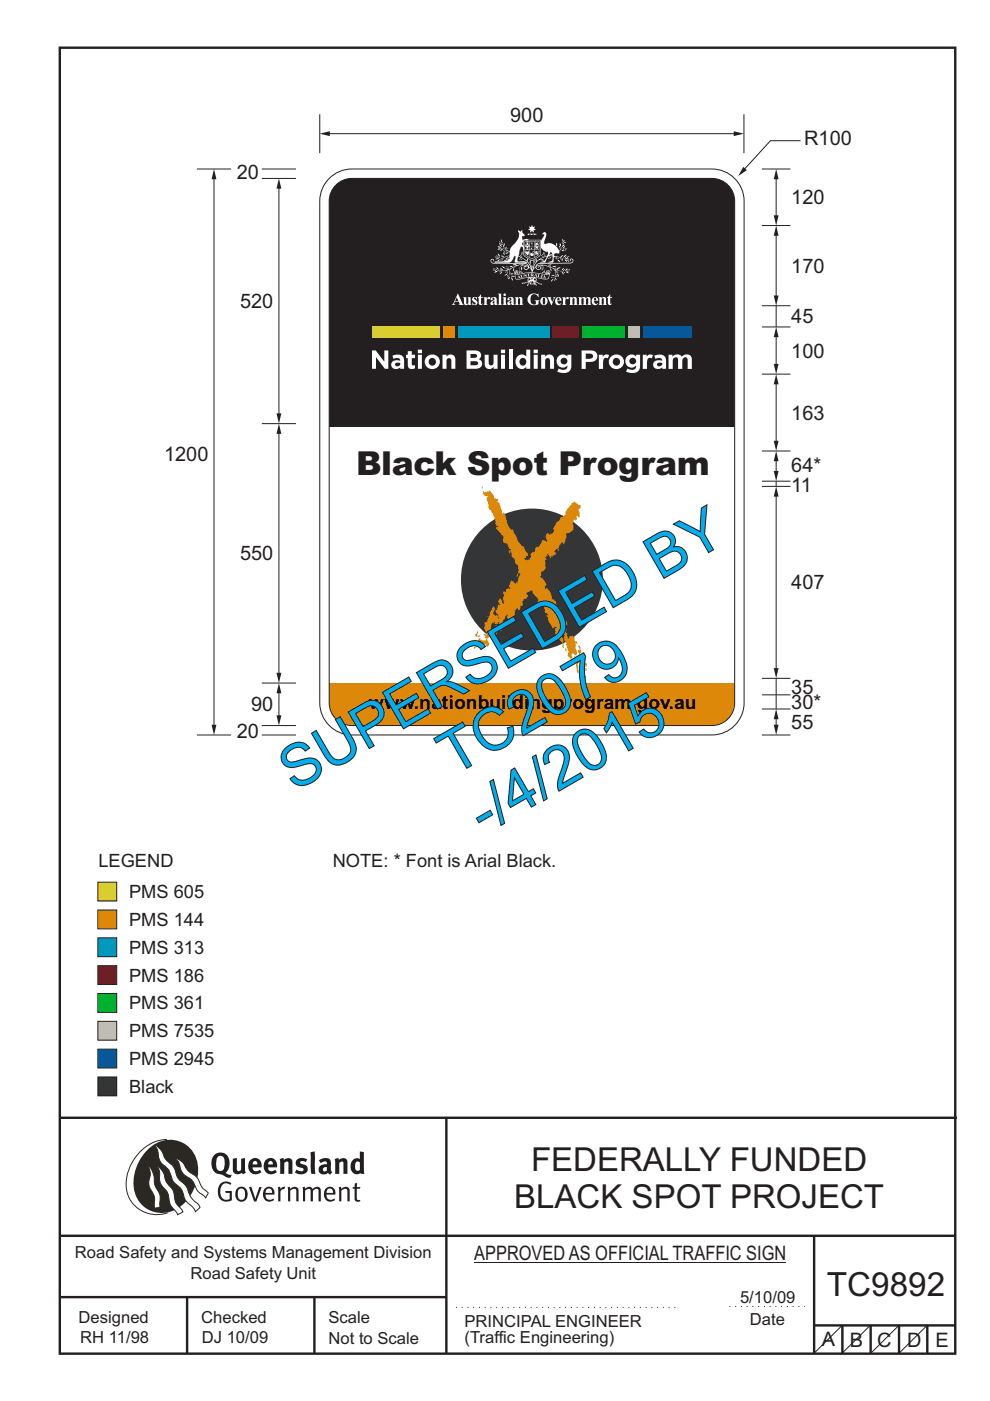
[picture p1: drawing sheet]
<svg xmlns="http://www.w3.org/2000/svg" width="210mm" height="297mm" viewBox="0 0 210 297" stroke-linecap="round" stroke-linejoin="round" font-family="sans-serif">
<g fill="none" stroke="#231f20" stroke-width=".51">
<path d="M12.7 10.1h189.9v276.9h-189.9zM12.7 237h190.3M94.7 236.9v50.1M12.7 262h190M12.7 275h82M39.7 275v12M66.7 275v12M172.7 262v25M172.7 281h30M178.7 281v6M184.7 281v6M190.7 281v6"/>
<path d="M196.7 281v6"/>
</g>
<path d="M96.7 277.2h47.3M154.7 277h16" fill="none" stroke="#231f20" stroke-width=".21" stroke-dasharray=".2 1" stroke-linecap="butt"/>
<path d="M178.7 281l-6 5.9M184.6 281l-6 5.9M190.7 281l-6 5.9" fill="none" stroke="#231f20" stroke-width=".21"/>
<path d="M20.8 187h4v4h-4z" fill-rule="evenodd" fill="#dbcd19" stroke="#231f20" stroke-width=".21"/>
<path d="M20.8 192.9h4v4h-4z" fill-rule="evenodd" fill="#dd8808" stroke="#231f20" stroke-width=".21"/>
<path d="M20.8 198.8h4v4h-4z" fill-rule="evenodd" fill="#09b" stroke="#231f20" stroke-width=".21"/>
<path d="M20.8 204.7h4v4h-4z" fill-rule="evenodd" fill="#cc192d" stroke="#231f20" stroke-width=".21"/>
<path d="M20.8 210.6h4v4h-4z" fill-rule="evenodd" fill="#00b02f" stroke="#231f20" stroke-width=".21"/>
<path d="M20.8 216.5h4v4h-4z" fill-rule="evenodd" fill="#c0bda5" stroke="#231f20" stroke-width=".21"/>
<path d="M20.8 222.4h4v4h-4z" fill-rule="evenodd" fill="#0057a6" stroke="#231f20" stroke-width=".21"/>
<path d="M20.8 228.3h4v4h-4z" fill="#343536"/>
<path d="M20.8 228.3h4v4h-4zM196.7 281l-6 5.9" fill="none" stroke="#231f20" stroke-width=".21"/>
<path d="M35.4 241.6a9.3 9.3 0 0 0-8.6 8.6 6.5 6.5 0 0 0 8.8 6.9" fill="none" stroke="#2b2824" stroke-width=".21"/>
<path d="M31.4 243.7a6.1 6.1 0 0 1 6.8-1.7 6.1 6.1 0 0 1 3.8 5.8 9.5 9.5 0 0 1-5.9 9.1 6 6 0 0 1-7.8-6.2 10.3 10.3 0 0 1 3.1-7z" fill-rule="evenodd" fill="#2b2824"/>
<g fill="#fff" stroke="#2b2824" stroke-width=".21">
<path d="M31.6 247.2a1.47 1.47 0 0 1 .7 1.2l.4 1.5a4.1 4.1 0 0 0 1.1 3l.2 1v2.1l-1.2 .2-.1-1a3.9 3.9 0 0 0-.9-3.3 5 5 0 0 1 .1-2.9z" fill-rule="evenodd"/>
<path d="M37.2 245.5l.6 .3a4.2 4.2 0 0 1 1.9 2.2l1.1 .9a3.2 3.2 0 0 1 1.7 2.2l.6 .9 1.1 1-.6 1-.4-.5a3.8 3.8 0 0 1-2-2.6 4.6 4.6 0 0 0-2-1.7 5.1 5.1 0 0 1-1.3-2.8z" fill-rule="evenodd"/>
<path d="M32.8 242.8a3.4 3.4 0 0 1 2 2.5l.8 1a3.3 3.3 0 0 1 1.7 2.5 5.2 5.2 0 0 0 2.1 2.6l.4 .7a5.2 5.2 0 0 0 2.3 3.2l.3 .7-1 .9a3.2 3.2 0 0 0-1.5-1.8l-.7-.9a4.6 4.6 0 0 0-2.2-3.4 4 4 0 0 1-1-2.3 4 4 0 0 0-1.6-1.7 3.6 3.6 0 0 1-.9-2.7z" fill-rule="evenodd"/>
<path d="M33.4 247.3l.8 .7 .6 1a4.4 4.4 0 0 0 1.7 3.1l.4 .9a3.9 3.9 0 0 0 1.6 3.4l.3 .5-1.1 .6a3.5 3.5 0 0 0-1.4-1.7l-.2-.5a5.9 5.9 0 0 0-1-3.1 3.6 3.6 0 0 1-1.2-3.6z" fill-rule="evenodd"/>
</g>
<g fill="#231f20">
<path d="M46.8 251a1.74 1.74 0 0 1 2.3-.1l-.2 .3a1.25 1.25 0 0 0-1.5-.2 1.25 1.25 0 0 0-.7 1.2 1.74 1.74 0 0 0 1.3 2.2l.7-.2v-1.3h-.8l-.1-.4h1.4v2a1.92 1.92 0 0 1-2.2 0 1.92 1.92 0 0 1-.8-2.1l.3-1z" fill-rule="evenodd"/>
<path d="M50.6 252.3a.84 .84 0 0 1 1-.1 .84 .84 0 0 1 .4 1 .84 .84 0 0 1-.3 1 .84 .84 0 0 1-1 0 2.32 2.32 0 0 1-.1-1.9zM50.3 252a1.93 1.93 0 0 0 .4 2.7 1.47 1.47 0 0 0 1.5-.4 1.47 1.47 0 0 0 .3-1.6 1.27 1.27 0 0 0-.9-1.1 1.27 1.27 0 0 0-1.3 .4z" fill-rule="evenodd"/>
<path d="M52.8 251.7l.5-.1 .9 2.6 .8-2.5h.5l-1.1 3h-.5z" fill-rule="evenodd"/>
<path d="M56.7 252.1a.72 .72 0 0 1 .8 0 .72 .72 0 0 1 .2 .8h-1.4zM56.4 251.8a1.74 1.74 0 0 0 .5 3l1.1-.3 .1-.1-.1-.3a.96 .96 0 0 1-1.2 .2 .96 .96 0 0 1-.5-1h1.9a1.25 1.25 0 0 0-.4-1.4 1.25 1.25 0 0 0-1.4-.1z" fill-rule="evenodd"/>
<path d="M58.9 251.7l.5-.1 .1 .5 .4-.4 .6-.1-.2 .5a.67 .67 0 0 0-.8 .7v1.9h-.5z" fill-rule="evenodd"/>
<path d="M61 251.7l.4-.1 .2 .4a.93 .93 0 0 1 1-.4 .93 .93 0 0 1 .7 .8v2.3h-.5v-2.5a.83 .83 0 0 0-1.2 .3v2.2h-.5z" fill-rule="evenodd"/>
<path d="M64.2 251.7l.4-.1 .2 .4a.87 .87 0 0 1 .8-.4 .87 .87 0 0 1 .7 .5h.1a.89 .89 0 0 1 .9-.5 .89 .89 0 0 1 .7 .8v2.3h-.4l-.1-2.6a.87 .87 0 0 0-1.1 .4v2.2h-.5l-.1-2.5a.8 .8 0 0 0-1.1 .2v2.3h-.4z" fill-rule="evenodd"/>
<path d="M69.6 252.1a.72 .72 0 0 1 .8 0 .72 .72 0 0 1 .2 .8h-1.3zM69.3 251.8a1.74 1.74 0 0 0 .6 3l1.1-.3 .1-.1-.2-.3a.96 .96 0 0 1-1.1 .2 .96 .96 0 0 1-.5-1h1.8a1.25 1.25 0 0 0-.4-1.4 1.25 1.25 0 0 0-1.4-.1z" fill-rule="evenodd"/>
<path d="M71.8 251.7l.5-.1 .2 .4a.93 .93 0 0 1 .9-.4 .93 .93 0 0 1 .8 .8v2.3h-.5l-.1-2.5a.83 .83 0 0 0-1.2 .3v2.2h-.5z" fill-rule="evenodd"/>
<path d="M75.3 250.9l.5-.1-.1 .9h.8l-.2 .3h-.6v2.3l.2 .1h.5v.3a.76 .76 0 0 1-1.2-.6v-2.1h-.4v-.3h.4z" fill-rule="evenodd"/>
<path d="M46.2 245.2l.4-.1a.95 .95 0 0 1 1.1 1.2v.4a1.13 1.13 0 0 1-1 1.6 1.39 1.39 0 0 1-.9-1.9l.2-.8zM45.6 244.7a2.61 2.61 0 0 0 .5 4.2l1.1 .2a1.66 1.66 0 0 0 1.7 .5l.3-.5-.7-.1-.7-.3a2.7 2.7 0 0 0-.1-4.1 1.97 1.97 0 0 0-2.1 .1z" fill-rule="evenodd"/>
<path d="M49.4 245.7l.8-.2 .1 2.5 .3 .3 .5-.3v-2.3l.9-.2v2.5l.2 .6-.6 .4-.3-.3a1.12 1.12 0 0 1-1.3 .2 1.12 1.12 0 0 1-.6-1.1z" fill-rule="evenodd"/>
<path d="M53.8 246.2h.6l.2 .7h-1zM53 246.1a1.74 1.74 0 0 0 .1 2.4 1.74 1.74 0 0 0 2.3 0l-.3-.5a.85 .85 0 0 1-.9 .3 .85 .85 0 0 1-.6-.8h1.9a1.47 1.47 0 0 0-.7-1.8 1.47 1.47 0 0 0-1.8 .4z" fill-rule="evenodd"/>
<path d="M57.1 246.2h.5l.3 .7h-1zM56.2 246.1a1.74 1.74 0 0 0 .1 2.4 1.74 1.74 0 0 0 2.4 0l-.3-.5a.85 .85 0 0 1-1 .3 .85 .85 0 0 1-.5-.8h1.9a1.47 1.47 0 0 0-.7-1.8 1.47 1.47 0 0 0-1.9 .4z" fill-rule="evenodd"/>
<path d="M59.3 245.7l.8-.2 .2 .4a.99 .99 0 0 1 1.1-.4 .99 .99 0 0 1 .6 1v2.4h-.8l-.1-2.5a.56 .56 0 0 0-.8 .2v2.3h-.9z" fill-rule="evenodd"/>
<path d="M62.9 246a1.97 1.97 0 0 1 2.3-.2l-.4 .6a.7 .7 0 0 0-1.1 .1l.4 .3a1.06 1.06 0 0 1 1.2 .9 1.06 1.06 0 0 1-.9 1.2 2.32 2.32 0 0 1-1.8-.3l.3-.6h.1a.86 .86 0 0 0 1.4 0 .85 .85 0 0 0-.9-.5 .94 .94 0 0 1-.6-1.5z" fill-rule="evenodd"/>
<path d="M68.6 247.7l.7-.3v.8l-.6 .1-.2-.4zM67.6 246l.5 .6a1.1 1.1 0 0 1 1.2-.2v.5a1.27 1.27 0 0 0-1.3 .2 1.27 1.27 0 0 0-.3 1.4 1.24 1.24 0 0 0 1.9 .2l.4 .4 .4-.6a1.3 1.3 0 0 1-.2-1.4 1.22 1.22 0 0 0-.4-1.4 2.31 2.31 0 0 0-2.2 .3z" fill-rule="evenodd"/>
<path d="M71 245.7l.7-.2 .2 .4a.99 .99 0 0 1 1.1-.4 .99 .99 0 0 1 .7 1v2.4h-.9v-2.5a.56 .56 0 0 0-.8 .2v2.3h-.9z" fill-rule="evenodd"/>
<path d="M75.6 246.3l.3-.1 .4 .3v1.5l-.6 .2a1.49 1.49 0 0 1-.1-1.9zM76.3 244.1v1.6a1.43 1.43 0 0 0-1.5 .2 1.43 1.43 0 0 0-.4 1.5 1.33 1.33 0 0 0 .6 1.4 1.33 1.33 0 0 0 1.5-.1v.2h.8l-.1-4.6z" fill-rule="evenodd"/>
<path d="M65.9 244.3l.8-.2 .2 4.8h-.8l-.2-1.2z" fill-rule="evenodd"/>
</g>
<path d="M55.5 35.8h7.3M55.5 155.8h7.3M59.2 146.2v6.2M100.6 267.7h66.2" fill="none" stroke="#231f20" stroke-width=".21"/>
<g fill="#231f20">
<path d="M58.6 151.7h1.1l-.5 2.1z"/>
<path d="M59.2 144.8l.5 2.2h-1.1z"/>
</g>
<path d="M41.8 35.8h7.2M45.4 37.3v117.1M41.8 155.8h7.2" fill="none" stroke="#231f20" stroke-width=".21"/>
<g fill="#231f20">
<path d="M44.9 153.7h1l-.5 2.1z"/>
<path d="M45.4 35.8l.5 2.2h-1z"/>
</g>
<path d="M59.2 91.2v52.2M55.5 153.8h7.3M55.5 144.8h7.3" fill="none" stroke="#231f20" stroke-width=".21"/>
<g fill="#231f20">
<path d="M58.6 142.7h1.1l-.5 2.1z"/>
<path d="M59.2 89.8l.5 2.2h-1.1z"/>
</g>
<path d="M59.2 39.3v49.1M55.5 89.8h7.3" fill="none" stroke="#231f20" stroke-width=".21"/>
<g fill="#231f20">
<path d="M58.6 87.7h1.1l-.5 2.1z"/>
<path d="M59.2 37.8l.5 2.2h-1.1z"/>
</g>
<path d="M55.5 37.8h7.3M161.6 155.8h6.1" fill="none" stroke="#231f20" stroke-width=".21"/>
<path d="M71 39.5a4.8 4.8 0 0 1 3.6-1.7h76.4a4.8 4.8 0 0 1 4.8 4.8v47.9h-86v-47.9a4.8 4.8 0 0 1 1.2-3.1z" fill-rule="evenodd" fill="#231f20"/>
<path d="M69.8 144.8h86v4.2a4.8 4.8 0 0 1-4.8 4.8h-76.4a4.8 4.8 0 0 1-4.8-4.8z" fill-rule="evenodd" fill="#dd8808"/>
<path d="M169.8 29.8h-6.4l-5.9 6.5" fill="none" stroke="#231f20" stroke-width=".21"/>
<path d="M157.7 35.4l.7 .7-1.8 1.2z" fill="#231f20"/>
<path d="M69.2 28.3h87.2" fill="none" stroke="#231f20" stroke-width=".21"/>
<g fill="#231f20">
<path d="M155.6 27.8l2.2 .5-2.2 .6z"/>
<path d="M67.8 28.3l2.2-.5v1.1z"/>
</g>
<path d="M67.8 24.2v8.3M157.8 24.2v8.3M164.6 151.7v2.7" fill="none" stroke="#231f20" stroke-width=".21"/>
<g fill="#231f20">
<path d="M164.1 153.7h1l-.5 2.1z"/>
<path d="M164.6 150.3l.5 2.2h-1z"/>
</g>
<path d="M69.5 38.2a6.8 6.8 0 0 1 5.1-2.4h76.4a6.8 6.8 0 0 1 6.8 6.8v106.4a6.8 6.8 0 0 1-6.8 6.8h-76.4a6.8 6.8 0 0 1-6.8-6.8v-106.4a6.8 6.8 0 0 1 1.7-4.4zM71 39.5a4.8 4.8 0 0 1 3.6-1.7h76.4a4.8 4.8 0 0 1 4.8 4.8v106.4a4.8 4.8 0 0 1-4.8 4.8h-76.4a4.8 4.8 0 0 1-4.8-4.8v-106.4a4.8 4.8 0 0 1 1.2-3.1zM161.6 150.3h6.1" fill="none" stroke="#231f20" stroke-width=".21"/>
<path d="M94 69.1h2.5v2.5h-2.5z" fill="#dd8808"/>
<path d="M117.2 69.1h5.6v2.5h-5.6z" fill="#cc192d"/>
<path d="M133.3 69.1h2.5v2.5h-2.5z" fill="#c0bda5"/>
<path d="M78.9 69.1h14.4v2.5h-14.4z" fill="#dbcd19"/>
<path d="M136.5 69.1h10.2v2.5h-10.2z" fill="#0057a6"/>
<path d="M97.2 69.1h19.4v2.5h-19.4z" fill="#09b"/>
<path d="M123.5 69.1h9.1v2.5h-9.1z" fill="#00b02f"/>
<g fill="#fff">
<path d="M78.9 74.3h.8l1.8 2.4v-2.4h.9v3.9h-.8l-1.8-2.5v2.5h-.9z"/>
<path d="M86.5 74.5h.8v.7h.7v.7h-.7l.1 1.5 .2 .1 .4-.1v.7l-.4 .1a.85 .85 0 0 1-1.1-.9v-1.4h-.4v-.7h.4z"/>
<path d="M93.9 75.2h.8v.4a1.02 1.02 0 0 1 1.2-.4 1.02 1.02 0 0 1 .7 1.1v1.9h-.9v-1.7a.53 .53 0 0 0-.5-.6 .53 .53 0 0 0-.5 .6v1.7h-.8z"/>
<path d="M102.8 75.2h.8v1.7a.53 .53 0 0 0 .6 .6 .53 .53 0 0 0 .5-.6v-1.7h.8v3h-.8v-.4a1.02 1.02 0 0 1-1.2 .4 1.02 1.02 0 0 1-.7-1.1z"/>
<path d="M107.9 74.1h.8v4.1h-.8z"/>
<path d="M114.8 75.2h.8v.4a1.02 1.02 0 0 1 1.2-.4 1.02 1.02 0 0 1 .7 1.1v1.9h-.8v-1.7a.53 .53 0 0 0-.6-.6 .53 .53 0 0 0-.5 .6v1.7h-.8z"/>
<path d="M127 75.2h.8v.4a.93 .93 0 0 1 1.4-.3l-.3 .7-.4-.1a.74 .74 0 0 0-.6 .9v1.4h-.9z"/>
<path d="M136.3 75.2h.9v.4a.93 .93 0 0 1 1.3-.3l-.3 .7-.4-.1a.74 .74 0 0 0-.6 .9v1.4h-.9z"/>
<path d="M141.8 75.2h.8v.4a1.29 1.29 0 0 1 2 0 1.18 1.18 0 0 1 1.3-.4 1.18 1.18 0 0 1 .8 1.1v1.9h-.8v-1.7a.58 .58 0 0 0-.6-.8 .58 .58 0 0 0-.6 .8v1.7h-.9v-2a.57 .57 0 0 0-.6-.4 .57 .57 0 0 0-.5 .6v1.8h-.9z"/>
<path d="M83.9 77.1l-.1 .2a.58 .58 0 0 0 .7 .3 .58 .58 0 0 0 .4-.6l-.5-.1zM83.2 75.4l.3-.1a1.46 1.46 0 0 1 2.2 1.2v1.7h-.8v-.3a1.03 1.03 0 0 1-1.4 .2 1.03 1.03 0 0 1-.3-1.4l.6-.3h1.1a.76 .76 0 0 0-1.2-.4l-.3 .1z"/>
<path d="M139.4 77.1l-.1 .2a.58 .58 0 0 0 .7 .3 .58 .58 0 0 0 .5-.6l-.6-.1zM138.8 75.4l.2-.1a1.46 1.46 0 0 1 2.3 1.2v1.7h-.8v-.3a1.03 1.03 0 0 1-1.5 .2 1.03 1.03 0 0 1-.3-1.4l.6-.3h1.2a.76 .76 0 0 0-1.2-.4l-.3 .1z"/>
<path d="M88.6 75.2h.9v3h-.9zM88.6 74.1h.9v.8h-.9z"/>
<path d="M90.9 76.7a.8 .8 0 0 0 1.6 0 .8 .8 0 0 0-1.6 0zM90.1 76.7a1.6 1.6 0 0 1 3.2 0 1.6 1.6 0 0 1-3.2 0z"/>
<path d="M129.9 76.7a.8 .8 0 0 0 1.6 0 .8 .8 0 0 0-1.6 0zM129.1 76.7a1.6 1.6 0 0 1 3.2 0 1.6 1.6 0 0 1-3.2 0z"/>
<path d="M99.8 76.6v.8h1l.5-.1v-.5l-.2-.2zM99.8 75.1v.8l1.3-.2 .1-.2-.3-.4zM99 74.3a3.1 3.1 0 0 1 2.8 .4l.2 .3v.6l-.5 .6a1.08 1.08 0 0 1 .7 1.3 1.08 1.08 0 0 1-1.4 .7h-1.8z"/>
<path d="M106.3 75.2h.8v3h-.8zM106.2 74.1h.9v.8h-.9z"/>
<path d="M110.1 76.7a.78 .78 0 0 0 1.5 0 .78 .78 0 0 0-1.5 0zM109.9 75.4a1.22 1.22 0 0 1 1.7 .2v-1.5h.9v4.1h-.9v-.4a1.31 1.31 0 0 1-1.5 .3 1.31 1.31 0 0 1-.8-1.4l.1-.5z"/>
<path d="M113.2 75.2h.8v3h-.8zM113.2 74.1h.9v.8h-.9z"/>
<path d="M118.9 76.5a.72 .72 0 0 0 1.4 0 .72 .72 0 0 0-1.4 0zM118.3 75.7a1.3 1.3 0 0 1 2-.1v-.4h.9v2.3a1.62 1.62 0 0 1-2.4 1.5l-.6-.2 .3-.7 .2 .2a.98 .98 0 0 0 1.1 .1 .98 .98 0 0 0 .5-.9 1.35 1.35 0 0 1-1.9 .1 1.35 1.35 0 0 1-.1-1.9z"/>
<path d="M133.5 76.5a.72 .72 0 0 0 1.4 0 .72 .72 0 0 0-1.4 0zM132.9 75.7a1.3 1.3 0 0 1 2-.1v-.4h.9v2.3a1.62 1.62 0 0 1-2.4 1.5l-.6-.2 .3-.7 .2 .2a.98 .98 0 0 0 1.1 .1 .98 .98 0 0 0 .5-.9 1.35 1.35 0 0 1-1.9 .1 1.35 1.35 0 0 1-.1-1.9z"/>
<path d="M123.4 74.3h1.4a1.4 1.4 0 0 1 1.8 1.7l-.6 .6-1.8 .1v1.5h-.8zM124.2 75v1.1h.5a.77 .77 0 0 0 1.1-.7l-.4-.4z"/>
</g>
<path d="M161.6 95.6h6.1M164.6 80.7v13.5M164.6 102v1.1M161.6 147.3h6.1M164.6 143.8v6.5" fill="none" stroke="#231f20" stroke-width=".21"/>
<g fill="#231f20">
<path d="M164.6 79.3l.5 2.2h-1z"/>
<path d="M164.1 93.5h1l-.5 2.1z"/>
</g>
<path d="M161.6 79.3h6.1M164.6 70.7v7.2" fill="none" stroke="#231f20" stroke-width=".21"/>
<g fill="#231f20">
<path d="M164.6 69.3l.5 2.2h-1z"/>
<path d="M164.1 77.2h1l-.5 2.1z"/>
</g>
<path d="M164.6 37.3v9.1M161.6 69.3h6.1M161.6 64.8h6.1M164.6 64.8v4.5" fill="none" stroke="#231f20" stroke-width=".21"/>
<g fill="#231f20">
<path d="M164.6 35.8l.5 2.2h-1z"/>
<path d="M164.1 45.7h1l-.5 2.1z"/>
</g>
<path d="M161.6 35.8h6.1" fill="none" stroke="#231f20" stroke-width=".21"/>
<g fill="#fff">
<path d="M98.2 63h.7v1.3l.2 .2 .2-.3v-1l-.1-.2h.6v1.5l.2 .2h-.7v-.3a.51 .51 0 0 1-.6 .3 .51 .51 0 0 1-.3-.7v-.8z"/>
<path d="M100.3 63.1l.9-.1v.5l-.4-.4h-.3v.2a.92 .92 0 0 1 .7 1.1 .73 .73 0 0 1-.9 .2l-.1 .1v-.6a.46 .46 0 0 0 .7 .4l-.1-.3a.86 .86 0 0 1-.5-1.1z"/>
<path d="M102 62.4v.6h.4v.2h-.4v1.2l.1 .1 .3-.2a.43 .43 0 0 1-.6 .4 .43 .43 0 0 1-.3-.6v-.9l-.2-.1z"/>
<path d="M102.5 63h.7v.4a.39 .39 0 0 1 .3-.4 .39 .39 0 0 1 .5 .2 .3 .3 0 0 1-.3 .2 .3 .3 0 0 1-.3-.1l-.2 .4v.6l.2 .4h-.9l.2-.4v-1.1z"/>
<path d="M105.6 62.3h.7v2.2l.2 .2h-.9l.2-.4v-1.8z"/>
<path d="M109.2 63h.7v.2a.51 .51 0 0 1 .6-.2 .51 .51 0 0 1 .3 .7v.8l.2 .2h-.9l.2-.4v-1l-.1-.1-.3 .2v1l.1 .3h-.8l.2-.4v-1.1z"/>
<path d="M112.3 62.6a2.05 2.05 0 0 1 1.8-.2l.1-.2v.9a.88 .88 0 0 0-1.1-.7 .88 .88 0 0 0-.6 1.1 .83 .83 0 0 0 .2 .9 .83 .83 0 0 0 .9 .1v-.7l-.3-.1h1.2l-.3 .1v.7a1.43 1.43 0 0 1-1.6 .1 1.43 1.43 0 0 1-.6-1.6z"/>
<path d="M116.1 63h.9l-.2 .2 .4 .9 .3-.9-.2-.2h.5l-.8 1.7z"/>
<path d="M119.2 63h.7v.4a.39 .39 0 0 1 .3-.4 .39 .39 0 0 1 .4 .2 .3 .3 0 0 1-.2 .2 .3 .3 0 0 1-.3-.1l-.2 .4v.6l.2 .4h-.9l.2-.4v-1.1z"/>
<path d="M120.7 63h.7v.2a.51 .51 0 0 1 .7-.2 .51 .51 0 0 1 .2 .7v.8l.2 .2h-.8l.1-.4v-1l-.1-.1-.3 .2v1l.2 .3h-.9l.2-.4v-1.1z"/>
<path d="M122.6 63h.7v.2a.53 .53 0 0 1 1 .1 .53 .53 0 0 1 .6-.3 .53 .53 0 0 1 .3 .6l.1 .8 .1 .3h-.8l.1-.3v-1a.2 .2 0 0 0-.1-.2 .2 .2 0 0 0-.2 .1l-.1 1.1 .2 .3h-.9l.2-.4v-1l-.2-.1-.3 .2v1l.2 .3h-.9l.2-.4v-1.1z"/>
<path d="M127 63h.6v.2a.51 .51 0 0 1 .7-.2 .51 .51 0 0 1 .2 .7l.1 .8 .1 .2h-.8l.2-.4-.1-1-.1-.1-.3 .2v1l.2 .3h-.8l.1-.4v-1.1z"/>
<path d="M129.4 62.4v.6h.4v.2h-.4v1.2l.1 .1 .3-.2a.43 .43 0 0 1-.6 .4 .43 .43 0 0 1-.3-.6v-.9l-.2-.1z"/>
<path d="M111.4 53.1l.3 .4v-.2h.2l.1 .2 .2-.4-.1 .3 .1-.1 .1 .3-.2 .2a.22 .22 0 0 1-.1 .3 .22 .22 0 0 1-.3 0 .22 .22 0 0 1 0-.3h-.2z"/>
<path d="M119.3 50.6l.2 .4v.4z"/>
<path d="M106.2 50.8l.2 .2v.4z"/>
<path d="M119.7 51h.2l-.1 .2-.1-.1z"/>
<path d="M119.2 51.4l.2 .1-.2 .1z"/>
<path d="M106.5 51.4l.2 .1-.1 .1z"/>
<path d="M106.2 51.5l.2 .1z"/>
<path d="M118 51.5l.1 .7-.2-.3z"/>
<path d="M118.8 51.5l.2 .4-.1 .4-.2-.4z"/>
<path d="M119.5 51.6h.1l-.1 .2z"/>
<path d="M106.5 51.7l.1 .2z"/>
<path d="M119.4 51.9l.4-.1-.6 .6z"/>
<path d="M105.9 51.8l.2 .1 .4 .4-.3-.1z"/>
<path d="M119.8 52.1l-.1 .4-.4 .2z"/>
<path d="M118.6 52.2h.1l.1 .1z"/>
<path d="M105.5 52.3h.5l.3 .2z"/>
<path d="M105.5 52.8l.9-.2 .4 .1-.1-.5 .3-.7v.5a.51 .51 0 0 0-.2 .6 .51 .51 0 0 0 .6 .3l.7 .4a3.1 3.1 0 0 1 1.3-2 2.03 2.03 0 0 0 .4-2.4l.6 .2 .3-.4a1.05 1.05 0 0 0 .6 1.1 .39 .39 0 0 1-.6 .3l.2 .8a1.24 1.24 0 0 1 1.3 0l-.4 .1-.8-.1-.1 .5a.46 .46 0 0 0 .2 .8l.1 .4-.1 .4-.3-.6-.3-.2v.2l-.8 2.7a.43 .43 0 0 0 .7 .3 1.11 1.11 0 0 1 1.4 .3h-2.6l.1-1.5-.3 .2a1.59 1.59 0 0 1-1.2 1.3h-2.7l-.3-.1 2.8-.3 .2-.1-.1-.2h.3l.1-.5-.6 .7-.6 .1 .7-.4 .1-.2-.1-.1 .2 .1 .2-.4-1.9 .4 1.8-.5a.59 .59 0 0 0-.1-1 .59 .59 0 0 0-.8 .7l-.1 .2a.62 .62 0 0 1-.1-.7 .62 .62 0 0 1 .6-.3 1.17 1.17 0 0 0-1.5-.2z"/>
<path d="M107.4 52.4l.1 .1z"/>
<path d="M107 52.4l.2 .1z"/>
<path d="M118.7 52.5l.1 .1z"/>
<path d="M119 52.5l.1 .1z"/>
<path d="M105.6 52.5l.2 .1-.1 .1z"/>
<path d="M107.5 52.6l.1 .1v.1z"/>
<path d="M120.1 52.7l.2 .1-.1 .1z"/>
<path d="M106.5 52.9h.2z"/>
<path d="M119.5 52.9h.1v.1z"/>
<path d="M106.1 53l.1 .1z"/>
<path d="M119.1 53.1l.2-.1 .5 .2-.4 .1z"/>
<path d="M106.3 53.1l.2 .1z"/>
<path d="M106.8 53.1l.2 .1z"/>
<path d="M112.5 53.6l.5 .3v-.5l.1-.1 .1 .1-.1 .1a.41 .41 0 0 1 0 .7 .41 .41 0 0 1-.7-.3z"/>
<path d="M107.3 53.3l.1 .1z"/>
<path d="M110.7 53.4v.7z"/>
<path d="M115.3 53.4l.2 .3-.1 .3z"/>
<path d="M107.4 53.6h.5l-.7 .2z"/>
<path d="M105.6 53.8l.5 .6-.4-.2z"/>
<path d="M115.1 53.9h.1v.1z"/>
<path d="M114.9 49.6l.3-.2a.37 .37 0 0 1 .4-.2 .37 .37 0 0 1 .3 .5l-.1 .6a1.27 1.27 0 0 0-.2 1.5 2.26 2.26 0 0 1 3.1 1.8l-.3 .2a.59 .59 0 0 0-.7-.1 .59 .59 0 0 0-.2 .7l-.1 .6a.51 .51 0 0 1-.1 .6 .51 .51 0 0 1-.5 .1l-.5-.1v-.1a.9 .9 0 0 0 .9-.4 .9 .9 0 0 0 0-.9 .55 .55 0 0 0-.5-.7l-1 2.1h-1.2a1.91 1.91 0 0 0 1.7-2.2 1.92 1.92 0 0 1-1.5-1v-1.3l.5-.8a.36 .36 0 0 0 .1-.6z"/>
<path d="M119.8 54.2l.4-.2-.7 .6z"/>
<path d="M105.2 54.2l.2 .1z"/>
<path d="M106.3 54.2l.6 .1-.3 .1z"/>
<path d="M110.6 54.3l.1 .1z"/>
<path d="M116.4 54.5h.2z"/>
<path d="M105.9 54.4v.2z"/>
<path d="M105.3 54.5l.2 .1-.1 .1z"/>
<path d="M116.7 54.5l.2 .1z"/>
<path d="M119.9 54.6h.2l-.2 .1z"/>
<path d="M120.3 54.6h.2l-.2 .1z"/>
<path d="M117.7 54.7h.2z"/>
<path d="M116.3 54.7l.1 .1z"/>
<path d="M118.3 54.7l.2 .2z"/>
<path d="M119.8 54.9l.3-.2 .5 .2-.3 .1z"/>
<path d="M105.1 54.9l.7-.1-.5 .2z"/>
<path d="M118.9 54.8l.1 .1z"/>
<path d="M106.6 54.8l.2 .1-.1 .1z"/>
<path d="M105.6 55.2l.4-.3a.47 .47 0 0 1-.6 .5z"/>
<path d="M119 55l.1 .1z"/>
<path d="M119.8 55l.6 .2-.2 .2 .1 .1z"/>
<path d="M120.5 55.1l.2 .1h-.2z"/>
<path d="M118.2 55.1l.4 .1 .2 .4z"/>
<path d="M106.2 55.1l.1 .1z"/>
<path d="M119.2 55.2l.2 .1-.1 .1z"/>
<path d="M116.2 56.3l.8-.2z"/>
<path d="M108.9 56.3l.2 .1z"/>
<path d="M116.7 56.4h.2l-.1 .1z"/>
<path d="M117.2 56.6l.8-.2-.3 .2z"/>
<path d="M107.5 56.5v.2z"/>
<path d="M105.2 56.7l.6 .5z"/>
<path d="M118.1 57l.4-.3h.4z"/>
<path d="M117.8 56.8l.2 .1h-.2z"/>
<path d="M106.1 56.8l.6 .4-.3-.1z"/>
<path d="M119.4 56.9l.3-.1-.6 .5z"/>
<path d="M107.8 56.9h.2l-.1 .1z"/>
<path d="M120.2 57l.1-.1-.4 .5z"/>
<path d="M104.9 57l.1 .1z"/>
<path d="M105.2 57l.2 .1z"/>
<path d="M120.7 57.1l.2 .1z"/>
<path d="M119.7 57.1l.2 .1z"/>
<path d="M120.4 57.1l.1 .2z"/>
<path d="M104.7 57.3h.2z"/>
<path d="M119.4 57.3l.2 .1z"/>
<path d="M119.9 57.6h.3l.1-.2v.2l.3 .3z"/>
<path d="M118 57.4l.2 .1z"/>
<path d="M105.9 57.6l.2 .1z"/>
<path d="M106.2 57.8l.3-.2-.5 .5z"/>
<path d="M117.9 57.6l.2 .1-.2 .1z"/>
<path d="M118.2 57.6l.2 .2z"/>
<path d="M107.2 57.7h.2z"/>
<path d="M107.6 57.7h.2l-.1 .1z"/>
<path d="M119.1 57.7l.6 .5-.3-.1z"/>
<path d="M108.1 57.8h.2l-.1 .2z"/>
<path d="M118.1 58l.3 .2 .1 .5z"/>
<path d="M108.2 58.1l.8-.1-.5 .2z"/>
<path d="M107.2 58.2l.5-.2-.7 .5z"/>
<path d="M116.9 58.4l.7-.1-.3 .2z"/>
<path d="M117.8 58.5l.1 .2h-.1z"/>
<path d="M118 58.6h.2z"/>
<path d="M107.7 58.6l.2 .1-.1 .2-.2-.1z"/>
<path d="M107.8 59l.4-.3-.1 .3-.4 .2z"/>
<path d="M108.4 58.8l.3 .2 .1 .5-.2-.1z"/>
<path d="M117.2 58.8l.2 .1z"/>
<path d="M117.7 58.9l.3 .5z"/>
<path d="M117.5 59.1l.1 .1z"/>
<path d="M117.1 59.3l.2-.1-.4 .5z"/>
<path d="M117.5 59.4l.2 .1-.1 .1z"/>
<path d="M112.8 51.9l.2 .1-.2 .1z"/>
<path d="M112.5 52.2h.2v.2z"/>
<path d="M112.9 52.2h.2v.1z"/>
<path d="M113 52.5l.1 .1z"/>
<path d="M112.6 52.6a.18 .18 0 0 1 .3-.1 .18 .18 0 0 1-.1 .3h-.2z"/>
<path d="M112.2 48l.4 .1 .2-.4 .2 .4 .5-.1-.2 .4 .4 .3-.5 .1v.5l-.4-.3-.3 .3v-.5l-.5-.1 .4-.3z"/>
<path d="M110.3 58.3h.4v.4l.2 .1 .1-.2-.2-.4h.3v.4a.3 .3 0 0 1-.2 .3 .3 .3 0 0 1-.4-.2z"/>
<path d="M111.2 58.2l.4-.2 .1 .2-.3-.1-.1 .1 .4 .2v.2l-.4 .2-.1-.2 .3 .1 .1-.1-.4-.2z"/>
<path d="M111.8 58h.6v.2l-.2-.2 .1 .6h-.4l.1-.6-.2 .2z"/>
<path d="M114.1 58.1l.4 .1-.2 .5 .4-.1-.1 .2-.6-.1z"/>
<path d="M114.8 58.2l.4 .1-.2 .6-.3-.1z"/>
<path d="M114.4 51v.1z"/>
<path d="M111.2 51v.1z"/>
<path d="M112 51v.1z"/>
<path d="M112.8 51v.1z"/>
<path d="M113.6 51v.1z"/>
<path d="M111.2 52.1v.2z"/>
<path d="M111.2 53.2v.1z"/>
<path d="M111.3 54.1v.1z"/>
<path d="M112 54.5v.2z"/>
<path d="M114.5 52.1v.2z"/>
<path d="M114.5 53.2v.1z"/>
<path d="M114.4 54.1v.1z"/>
<path d="M113.7 54.5v.2z"/>
<path d="M112.8 55v.2z"/>
<path d="M113.4 53.3l.2 .2-.1-.2 .3-.1 .1 .3 .2 .1-.1-.2 .3-.1-.2 .1 .1 .1-.1 .4-.4 .2 .1-.2-.1-.1-.3 .3a.35 .35 0 0 0 .2-.4 .35 .35 0 0 0-.2-.3z"/>
<path d="M96.9 63l-.4 .8h.7zM97.1 62.2l1 2.2 .3 .3h-1.2l.3-.2-.2-.5h-.8l-.2 .5 .3 .2h-.8l.3-.3z"/>
<path d="M104.7 63.9l-.2 .3 .2 .2 .2-.1v-.6zM104.1 63.2a.67 .67 0 0 1 .8-.3 .67 .67 0 0 1 .5 .7v.8h.1a.33 .33 0 0 1-.3 .3 .33 .33 0 0 1-.3-.3l-.2 .2a.4 .4 0 0 1-.7-.1 .4 .4 0 0 1 .3-.6l.6-.3a.32 .32 0 0 0 0-.4 .32 .32 0 0 0-.4-.1l-.1 .1a.26 .26 0 0 1 0 .4 .26 .26 0 0 1-.4 0 .26 .26 0 0 1 .1-.4z"/>
<path d="M106.6 63h.7v1.5l.2 .2h-.9l.2-.4v-1.1zM106.8 62.5a.27 .27 0 0 1 .5 0 .27 .27 0 0 1-.5 0z"/>
<path d="M108.3 63.9l-.2 .3 .1 .2 .3-.1v-.6zM107.7 63.2a.67 .67 0 0 1 .8-.3 .67 .67 0 0 1 .4 .7l.1 .8h.1a.34 .34 0 0 1-.3 .3 .34 .34 0 0 1-.3-.3 .43 .43 0 0 1-.6 .3 .43 .43 0 0 1-.3-.5l.9-.6a.32 .32 0 0 0-.1-.4 .32 .32 0 0 0-.4-.1v.1a.26 .26 0 0 1 0 .4 .26 .26 0 0 1-.4 0 .26 .26 0 0 1 .1-.4z"/>
<path d="M115.2 63.2l-.1 .4a.69 .69 0 0 0 .3 1l.2-.2a1.11 1.11 0 0 0-.2-1.3zM114.8 63.2a.8 .8 0 0 1 1.2 .1 .8 .8 0 0 1-.2 1.1 .8 .8 0 0 1-1.1-.1l-.1-.7z"/>
<path d="M118.4 63.1l-.2 .6h.5l-.1-.5zM118 63.2a.66 .66 0 0 1 .8-.2 .66 .66 0 0 1 .3 .8h-.9a.47 .47 0 0 0 .2 .6 .47 .47 0 0 0 .7-.2 .71 .71 0 0 1-1 .4 .71 .71 0 0 1-.3-1z"/>
<path d="M126.1 63.1l-.1 .6h.5l-.1-.5zM125.7 63.2a.66 .66 0 0 1 .8-.2 .66 .66 0 0 1 .4 .8h-.9a.47 .47 0 0 0 .2 .6 .47 .47 0 0 0 .6-.2 .71 .71 0 0 1-1 .4 .71 .71 0 0 1-.3-1z"/>
<path d="M113.3 51.2h1v1.7h-1zM113.3 53h1l-.1 1-.9 .5zM112.4 51.2h.9v1.7h-.9zM112.4 53h.9v1.6l-.4 .2-.5-.2zM112 52.3h.3v.6h-.3zM111.4 53h.9v1.5l-.8-.5zM111.4 51.2h.3v.7h-.3zM111.8 51.4h.1v.1zM111.7 52h.2l.2 .1-.4 .1zM111.8 52.6l.2 .1-.2 .1zM111.4 52h.2l-.1 .2zM111.4 52.3h.3v.6h-.3zM112.1 52l.2 .1-.1 .1zM112 51.2h.3v.7h-.3zM111.3 51.2l.1 2.9 1.4 .8 1.5-.8 .1-2.9z"/>
<path d="M112.8 56.6l.2 .2-.1 .5zM104.2 55l-.1 .5 .6 .4h6.4a.71 .71 0 0 1 .9 .5 3 3 0 0 0-2.4-.2l-.3-.2h-.6l.9 .3-.8 .3-.3-.2h-.4l.6 .3a1.29 1.29 0 0 1-2-.2h-.2l.3 .3 .9 .3-.8 .2h-1.3h.1l-.6 .2-.3 .3 .4-.1a.65 .65 0 0 1 1-.1l.2-.2 .9-.1 .1 .2v-.2l.8-.2-.2 .7 .1 .5a1.22 1.22 0 0 1 .9-1.6l-.2 .8 .2-.5a.71 .71 0 0 1 .9-.7l.7-.1a1.34 1.34 0 0 0-.4 1.4l-.2 .5 .3-.4 .1 .1-.1-.1 .6 .1-.4-.2a.53 .53 0 0 1-.2-.8l.2-.4 .4-.2a.86 .86 0 0 0-.2 1.1v-.6a.69 .69 0 0 1 .7-.4 .69 .69 0 0 1 .6 .5 .35 .35 0 0 1-.5 .3 .35 .35 0 0 1-.2-.5h.3v-.1a.39 .39 0 0 0-.5 .2 .39 .39 0 0 0 .3 .5l.5-.1 .3-.4 .4 .5 .2 .5h.2l.2-.6 .4-.4a.56 .56 0 0 0 .6 .6 .56 .56 0 0 0 .5-.7 .33 .33 0 0 0-.3-.1 .33 .33 0 0 0-.3 .2l.4-.1 .1 .1a.39 .39 0 0 1-.5 .4 .39 .39 0 0 1-.1-.7 .57 .57 0 0 1 .8 0 .57 .57 0 0 1 .1 .7l.1 .2 .1-.3-.3-.7a.88 .88 0 0 1 .4 1.4l-.3 .2 .4-.2 .1 .2v-.3l.4 .5-.5-1.4-.3-.4a2.35 2.35 0 0 1 1.6 .6l.4 .6-.1-.5-.3-.3a1.36 1.36 0 0 1 .9 2.1 1.58 1.58 0 0 0 .3-1.4l.2-.1-.3 .1-.1-.3 2 .5-1.3-.4v-.1l-.1 .1-.3-.1a7.3 7.3 0 0 0-3.6-.9l-.5 .1 .2-.2 .6-.2h6.3a.52 .52 0 0 0 .7-.5 .52 .52 0 0 0-.6-.5l-.1 .3 .1 .1v-.2a.29 .29 0 0 1 .5 0 .29 .29 0 0 1-.1 .4l-.7 .2h-4.7a2.51 2.51 0 0 0-2.3 .6l-.5 .6a1.77 1.77 0 0 1 2.3-1.7l-.3-.2h-.7a3.2 3.2 0 0 1 3.2-.4l-.1-.2h.4v.2l.1-.1 1.5 .4-.7-.4 .6-.4-.4 .1a.61 .61 0 0 1-.9 .2l-1.6-.2 2-.9 .4-.5v-.1l-.4 .4-3.7 1.5-1.1 .8v-.3l-.1-.3a1.82 1.82 0 0 1-.7 1.8l.4-1-.1-.5-.2 .3 .1 .5-.3 .5-.4-.4v-.8a1.57 1.57 0 0 0 .3 1.4l-.9-1.2v-.6l-.1 .5-1.8-1.1-.1 .2 .6 .2a3.6 3.6 0 0 1 2.1 2.4l-.6-.9-.6-.3h-6.6l-.5-.2-.1-.4 .4-.1 .1 .3 .1-.3a.36 .36 0 0 0-.6-.1z"/>
<path d="M113.5 49.6l.2 .2 .1-.1zM112.9 49.6l.4 .1zM112.2 49.6l.4 .1zM112 49.6h1.7l.1 .1-.1 .1h-1.6z"/>
<path d="M113.7 52h.3zM113.7 51.9l-.1 .3h.4v-.3zM113.5 51.4l.3 .1 .3-.1-.1 .4h.2v.5h-.2l.1 .5-.3-.2-.3 .2 .1-.5h-.2v-.5h.2z"/>
<path d="M112.8 58v.3h.1l.1-.3zM112.5 58h.6l-.1 .3 .3 .3h-.3l-.2-.3 .1 .3h-.4z"/>
<path d="M113.6 58.2l-.1 .2h.2zM113.7 58l.3 .7h-.4l.1-.2-.3-.1 .1 .2h-.3z"/>
<path d="M115.4 58.5l-.1 .2 .2 .1zM115.5 58.3l.3 .7h-.3v-.2h-.2v.2l-.2-.1z"/>
<path d="M112.7 51.5l.2 .1h-.2zM112.6 51.4v.4h.3a.21 .21 0 0 0 0-.3 .21 .21 0 0 0-.3-.1z"/>
<path d="M111 51h3.6l-.1 3.1-1.7 1.1-1.5-.9-.3-.5zM110.9 50.8v2.9l.2 .5 1.7 1.1 1.8-1.1 .1-.5v-2.9z"/>
<path d="M110 58.6l-.1 .2h.2zM110 58.4l.5 .6h-.4v-.1h-.2l.1 .2h-.3z"/>
<path d="M115.9 57.5a.35 .35 0 0 1 .6 0 .35 .35 0 0 1-.1 .5v-.3l-.3-.1-.1 .3zM116.2 57.7l.1 .1-.1 .1zM116 58h.2l-.2 .1zM109.3 58.1l.5 .1a12 12 0 0 1 5.9 0l.8-.1a.83 .83 0 0 1-1.1 1h-.4a9.8 9.8 0 0 0-5.3 .1 .89 .89 0 0 1-.4-1zM113.2 59.2a.25 .25 0 0 1 .5 0 .25 .25 0 0 1-.5 0zM113.7 59.1l.1 .3-.4 .2 .3-.2zM113.5 59.7l.4 .2zM113.3 59.7l.4 .7zM113.4 60.1v.1zM113.3 59.9v.1zM112.5 60.2h.8l-.6 .2zM112.7 59.6l-.2 .4zM112.6 59.9a.3 .3 0 0 1 .6 0 .3 .3 0 0 1-.6 0zM113 59.6l.1 .1zM113.3 59h.1l-.2 .1zM113.1 58.9h.2zM112.7 59a.2 .2 0 0 1 .4 0 .2 .2 0 0 1-.4 0zM112.4 58.9h.2zM112.6 59.2l-.1 .2zM112.1 59.2l.4-.1-.1 .3-.3-.1zM112.3 59.8l-.4 .6zM111.8 59.8l.4-.1zM112.1 59h.3l-.4 .2 .3 .4-.3-.2zM109.5 57.6l.1 .2zM109.4 57.9h.3v.2zM109.3 57.5h.5l-.1 .3v-.2a.29 .29 0 0 0-.4 0 .29 .29 0 0 0 0 .4l-.1-.3zM114.2 60.1l.6 .1-.1 .1zM110.8 60.1l.7-.2zM109.2 57.4l-.1 .4 .1 .8-.4-.1-.4 .1 .9 .1v.4a2.51 2.51 0 0 0 2-.1l.8-.1-.2 .5 .1 .2-1.4 .4 .2 .1-.1 .1 1.5-.4-.4 .7a1.05 1.05 0 0 0 .7-.8l.2-.2a.45 .45 0 0 0-.3 .6 .45 .45 0 0 0 .6 .3l.4-.1 .5 .2-.4-.7 1.3 .6 .2-.2-1.3-.6 .2-.5-.4-.2 1.7 .3a.98 .98 0 0 0 1.3-.4l.1-.6a.51 .51 0 0 0 0-.8 .51 .51 0 0 0-.8 .2v.5a12.2 12.2 0 0 0-5.4 0h-.6v-.7z"/>
<circle cx="110.4" cy="54.7" r=".09"/>
<circle cx="115.6" cy="54.1" r=".1"/>
<circle cx="115.2" cy="54.4" r=".1"/>
<circle cx="110.3" cy="54.9" r=".1"/>
<circle cx="110.6" cy="55" r=".1"/>
<circle cx="106" cy="51.3" r=".1"/>
<circle cx="120" cy="51.4" r=".11"/>
<circle cx="119.7" cy="51.4" r=".1"/>
<circle cx="106" cy="51.6" r=".1"/>
<circle cx="106.3" cy="51.8" r=".11"/>
<circle cx="107.2" cy="52.7" r=".1"/>
<circle cx="119.9" cy="52.7" r=".11"/>
<circle cx="106.3" cy="52.9" r=".1"/>
<circle cx="120" cy="53" r=".11"/>
<circle cx="105.6" cy="54.3" r=".1"/>
<circle cx="120.3" cy="54.3" r=".1"/>
<circle cx="120.6" cy="54.4" r=".11"/>
<circle cx="105" cy="54.5" r=".1"/>
<circle cx="105.7" cy="54.6" r=".09"/>
<circle cx="116.6" cy="54.8" r=".09"/>
<circle cx="107.4" cy="54.8" r=".1"/>
<circle cx="118.1" cy="54.8" r=".1"/>
<circle cx="106.3" cy="54.9" r=".1"/>
<circle cx="119.3" cy="55" r=".1"/>
<circle cx="106.5" cy="55.1" r=".1"/>
<circle cx="120.6" cy="55.4" r=".11"/>
<circle cx="107.8" cy="56.6" r=".08"/>
<circle cx="107.6" cy="56.8" r=".1"/>
<circle cx="104.6" cy="57.1" r=".1"/>
<circle cx="106.2" cy="57.1" r=".09"/>
<circle cx="107.7" cy="57.4" r=".1"/>
<circle cx="120.7" cy="57.4" r=".1"/>
<circle cx="119.7" cy="57.7" r=".11"/>
<circle cx="118" cy="58.3" r=".1"/>
<circle cx="107.6" cy="58.5" r=".1"/>
<circle cx="107.9" cy="58.5" r=".1"/>
<circle cx="117" cy="58.8" r=".1"/>
<circle cx="114.9" cy="54.2" r=".1"/>
<circle cx="110.4" cy="54.2" r=".1"/>
<circle cx="105.1" cy="57.3" r=".1"/>
</g>
<circle cx="112.8" cy="122.9" r="15.1" fill="#343536"/>
<g fill="#dd8808">
<path d="M102.2 103.2l.1-.1 .1 .5z"/>
<path d="M109.7 121.7h.2l-.2 .6h-.2z"/>
<path d="M105 132.6l.3-.1v.5a.29 .29 0 0 1 0 .3 .29 .29 0 0 1-.3 .1l.2-.4-.2-.1z"/>
<path d="M101.3 133.8l.1 .1-.2 1-.3 .1v-.6z"/>
<path d="M101.6 134.6l.2 .3-.3 .2-.2-.2z"/>
<path d="M119.3 136.4l.2 .1v.5h.1l-.1 .1 .1 .2a.37 .37 0 0 1-.3-.2 .37 .37 0 0 1 .1-.4z"/>
<path d="M122.6 136.9a.37 .37 0 0 1 .5 .2 .37 .37 0 0 1-.2 .4l-.3-.4z"/>
<path d="M119.9 137.4l.3 .2v.4l-.4-.2v-.1h.2z"/>
<path d="M122.6 137.9l.4-.3 .3 .2v.6l-.3 .1v.3h.2l.1 .2 .1-.2a.21 .21 0 0 1 .1-.3 .21 .21 0 0 1 .3 .2l-.2 .9a.18 .18 0 0 0-.1 .3 .18 .18 0 0 0 .2 .1l.1 .2h-.6l-.1 .3-.4-.1 .1 .2-.3 .1 .3 1.7-.2 .3-.2-.3-.1-1-.2-.8 .1-.1-.2-.5 .1-.2-.3-.2 .1-.2-.1-.2 .1-.1 .2 .3 .2-.2a.23 .23 0 0 0 .3 0 .23 .23 0 0 0 .1-.3l.1-.2z"/>
<path d="M123.9 139.5l.3 .1-.1 .5a.36 .36 0 0 1-.2-.6z"/>
<path d="M120.9 139.9l.7 .1 .1 .3 .3 .3-.1 .2-.9-.6z"/>
<path d="M123.4 140.7l.5 .1v-.3h.4l.2 .2v.3l-.3 .1 .1 .2h-.2l-.3 .5h-.2v-.8z"/>
<path d="M124.2 141.7l.3 .3-.1 .2-.3-.2z"/>
<path d="M122.9 143.1l.3-.1 .1 .7-.4-.1z"/>
<path d="M124 143.3a.32 .32 0 0 1 .3 .2 .32 .32 0 0 1-.1 .3l-.3-.2z"/>
<path d="M120.4 136.2l.4-.1-.3 .5zM118.6 132.5l.3 .3a.24 .24 0 0 1-.4 0 .24 .24 0 0 1 .1-.3zM106 132.2a.4 .4 0 0 1 .4 .6l-.2-.4-.3 .2zM118 131.2l.1 .5zM106.5 130v.6l-.2 .1zM107.3 128.9l.1 .1 .1-.1-.1 .6-.2-.1 .2-.3h-.2zM116.2 128.5l.3-.1-.1 .2 .1 .1 .2-.1 .2 .5v.2h-.3l.2 .1 .1 .4v.2l-.1-.2-.1 .2 .1 .1-.1 .2-.2-.2 .2-.5zM109 127.7h.5l.2-.5 .2 .1 .1 .4v-.1l.3 .2-.2 .4-.3-.1a.29 .29 0 0 0-.4 0 .29 .29 0 0 0 0 .4l-.4-.4zM111.2 125.8l.4-.1v.2h-.3v.3l-.1-.1zM107.5 125.6l.4-.2 .3 .5 .1-.1-.2 .5-.2-.4-.4 .1zM110.7 125.5l.2-.2 .2 .3-.2 .2 .2 .2-.3 .1zM110.9 124.3l.4-.1-.1 .2a.22 .22 0 0 1 .1 .3 .22 .22 0 0 1-.3 .1 .22 .22 0 0 1-.2-.2zM113.4 118.3h.2l-.1 .1a.2 .2 0 0 1 .3 0 .2 .2 0 0 1 0 .3l-.5-.3zM102.4 104.2l.3 .2 .3-.1 .1 .1 .7-.5 .7 .9 .4 1 .1-.1 .6 .1-.1 .7a.76 .76 0 0 1 .6 .8l.2 .8h.2l-.1 .6 .2 .3 .3-.3 .3 .5 .5 2a2.34 2.34 0 0 0 1.2 1.2v.4l.4 .5 .6 1.5 .7 .8a1.68 1.68 0 0 1 .9 1.4l.3 .1-.1 .2h.3v.4l-.3 .2-.1 .3-.4 .1v.2l.3 .3h.1v-.3l.3 .4 .2-.3 .3 .1-.1-.4h.2l.2-.4-.2-.1a.65 .65 0 0 1 .8-.7l.2-.3v-.4a.52 .52 0 0 1 .7-.4l.4-.4 .4-1.1 .5-.1v.3l.5 .1 .1-.2-.4-.8 .4-.8h.2l.2 .3h.2v-.3h.1v.3l.2-.1a.75 .75 0 0 0 .5-1l-.2 .1v-.2l.6-.8 .1-.6 .5-.1 .3-.7a.39 .39 0 0 1 .6-.3l.5-.6 .1-.3a3.3 3.3 0 0 1 1.2-1.7l-.1-.2 .8-.5 .7 .7 .5 .2v.5l-.5 .3 .4 .8v.3l-.4 .1 .3 .2v.3h-.3v-.4l-.1 .2-.2-.1 .1 .5-.2 .4-.5-.2-.3 1 .2 .1v.9a1.28 1.28 0 0 1-1.1 .9h-.2v.2l-.2-.2 .1 .8-.5 1.5-.1 .1-.1-.1-.2-.4-.5 .4 .1 .2a.36 .36 0 0 0-.3 .5l-.4 .3 .4 .2-.1 .2h-.2l-.2-.3h-.2l-.3 .5-.1 .2 .2-.1-.1 .1h.4v.2l-.2 .3-.4 .2-.3 .3-.2-.2h.2v-.1a.34 .34 0 0 0-.3 .5h-.2l.1-.1-.2-.4h.1l-.3-.2-.1 .2 .2-.4-.3-.1-.1 .5 .2 .2-.3-.2-.3 .4v.2l.2-.2 .1 .4a.84 .84 0 0 0-.2 1l-.1 .3 .2 .5-.5 .7-.2-.1 .1 .1-.2 .2-.2-.2-.1 .8 .2 .1a.35 .35 0 0 0-.2 .5 .35 .35 0 0 0 .5 .1l.7 1.5a.58 .58 0 0 0-.2 .9l.3-.4 .2 .4a2.88 2.88 0 0 1 .8 1.9l.8 .5 .2 .9 .3 .5h.1a.54 .54 0 0 1 .5 .8l-.4 .8 .2 .3 .3-.4h.2l.2 .5a.52 .52 0 0 0 .5 .6l.1 .4 .2-.1 .1 .3v.6l-.3-.2-.1 .2 .1 .5 .2 .1-.1 1 .2 .1-.1 .5 .3 .5-.1 .2 .3-.2v-.3l.3-.2 .1 .2 .4-.3 .3 .4 .1 .5a.27 .27 0 0 0 .1 .4 .27 .27 0 0 0 .3 0l.2 .4-.2 .1-.2-.2-.1 .2 .2 .3v.2h-.2v.2l.1 .1 .3 1-.1 .6 .2 .1-.4-.1-.6-.5-.3 .6a.31 .31 0 0 1 .1 .5 .31 .31 0 0 1-.5 0l-.4-.4v-.6l.3-.4-.3-.2-.2-1.1-.2-.2 .2-.1-.1-.2a2.35 2.35 0 0 1-.4-1.7l-.7-.3 .2 .7a1.16 1.16 0 0 1 .1 1.4l-.5-.6v-.2a.97 .97 0 0 1-.8-.9l-.3-.6 .1-.2-.1-.6 .2-.2 .2 .1v-.2h-.5v-.2l-.1 .4h-.3l-.3-.7a2.13 2.13 0 0 1-.7-1.8v.2l-.2-.3a.18 .18 0 0 1 .1-.2 .18 .18 0 0 1 .2 .1v-.3l-.2 .1-.1-.3-.5-.2 .1-.3-.3-1.1-.4 .2-.1-.1a.25 .25 0 0 1-.4 0 .25 .25 0 0 1-.1-.3l-.3-.6 .1-.1a1.88 1.88 0 0 0-1.1-1.6l-.1-.5-.2-.3-.2 .2-.1 .2-.1-.1a.55 .55 0 0 0-.6 .5 .44 .44 0 0 1 .3 .3 .44 .44 0 0 1-.2 .5l-.3 .3-.4-.1v.3l-.4 .3 .1 .5a.27 .27 0 0 1 0 .3 .27 .27 0 0 1-.3 .1l-.1 .7-.3 .2-.1 .1-.3-.4-.3 .1v.3l-.2 .1v.9l-.2 .1v.2l-.2 .1-.1 .9-.7-.2v-.2l-.3-.1 .1-.1-.3-.1 .1-.5-.1-.2v.4l-.1-.2-.2 .1-.1 .6-.4 .4-.1-.1 .1 .1a.39 .39 0 0 0 .1 .4 .39 .39 0 0 0 .4 .1l-.3 1-.3 .1-.3-.2 .1 .6-.2 .2-.1-.2-.3 .1-.1-.5-.2-.2 .5-1.2-.5 .3 .2 .2h-.2h-.6l.1-.3-.2-.2-.3 .5v-.4l-.3 .5-.1 1.1-.3 .4a.39 .39 0 0 1 .2 .7l.3-.3v-.6h-.1l.3-.1a.43 .43 0 0 0 .8 .1 .59 .59 0 0 1-.1 .9l-.3 .9-.3 .1h-.4l.1-1-.2 .3-.3-.1-.5 .8 .2 .5a.47 .47 0 0 1 .1 .8l-.3 .3-.3-.7h-.4l.1-.2-.2 .3v-.2l-.3-.1-.2 .2-.3-.3h-.3a.86 .86 0 0 1-.3 .9l-.2 .1v-.1l-.1 .2-.3 .2 .1-.4h.2v-.3a.21 .21 0 0 0 .2-.2 .21 .21 0 0 0-.2-.2l.1-.4 .3 .1 .4-.8h.4l-.2 .4a.22 .22 0 0 1 .3-.1 .22 .22 0 0 1 .1 .3l.1-.2 .3 .2 .1-.2 .2 .1 .3-.4-.3-.1 .1-.4-.4-.3 .2-.3 .2 .3 .2-.1 .1-.4h-.2a1.37 1.37 0 0 1-.1-1.6h-.2v-.5l.1-.2 .4 .1v.2l.1-.1v-.3h-.2l.5-.8-.2-.1-.1-.2 .3 .1 .2-.6a.28 .28 0 0 1 0-.3 .28 .28 0 0 1 .3-.2l.2-.7 .4-.3 .1 .6-.1 .5a.47 .47 0 0 0-.2 .5 .47 .47 0 0 0 .4 .3 .58 .58 0 0 1 .7 .7l.3-.3-.2-.1-.1 .2v-.6l-.2 .1a.33 .33 0 0 0-.3-.5l-.1-.6h.1l.3-.2-.2-.1 .2-.2h-.2l.3-.1a.38 .38 0 0 1 0-.5 .38 .38 0 0 1 .5-.1l-.2-.3a.39 .39 0 0 1-.2-.4 .39 .39 0 0 1 .3-.4v-.2l.4 .4 .1-.2v.6l.2 .4 .2-.3-.2-.3h.3l-.3-.3-.1 .1 .1-.6a.52 .52 0 0 0 .1-.8v-.6l.6 .4a.49 .49 0 0 1 .2-.8l.1-.3 .3 .1v.2l.3-.1-.1-.2h-.2v-.6h.3l-.1-.5 .2-.5 .5 .3v.1l.4 .3h.1l.2-.2 .3 .1-.1-.5 .1-.1v-.5l.5-.8-.1-.3-.1 .2h-.2v-.9l-.1-.8-.7-.7v-.7h-.2l.1-.1-.6-.5v-.5l.1-.1-.4-.5-.1 .6-.2-.2v-.5l.3 .1 .3-.2-.5-.3 .1-.2-.2-.1-.1 .1-.2-.9-.3 .1-.2-.2a.45 .45 0 0 1-.5-.3 .45 .45 0 0 1 .2-.5v-.6l-.5-.3 .1-.2-.9-.8a.45 .45 0 0 1-.2-.8l.2 .2 .2-.2-.3-.2-.2 .2 .1-.3-.3-.4 .2-.3-.2-.2 .1-.2-.3-.2v-.4l-.5-1.1a.36 .36 0 0 0-.5-.4l-.3-.6 .2-.3-.2-.7a.95 .95 0 0 1 0-1.3l-.1 .1-.1-.2a.6 .6 0 0 1-.8-.5z"/>
<circle cx="102.6" cy="137.1" r=".23"/>
</g>
<path d="M164.6 104.5v37.9" fill="none" stroke="#231f20" stroke-width=".21"/>
<g fill="#231f20">
<path d="M164.1 141.7h1l-.5 2.1z"/>
<path d="M164.6 103.1l.5 2.2h-1z"/>
</g>
<path d="M164.6 97v3.6M161.6 103.1h6.1M161.6 102h6.1M161.6 143.8h6.1" fill="none" stroke="#231f20" stroke-width=".21"/>
<g fill="#231f20">
<path d="M164.1 99.9h1l-.5 2.1z"/>
<path d="M164.6 95.6l.5 2.2h-1z"/>
</g>
<path d="M161.6 47.8h6.1M164.6 49.2v14.2" fill="none" stroke="#231f20" stroke-width=".21"/>
<g fill="#231f20">
<path d="M164.6 47.8l.5 2.2h-1z"/>
<path d="M164.1 62.7h1l-.5 2.1z"/>
</g>
<g font-size="12.5" fill="#00aeef">
<text x="62.5" y="167.9" transform="rotate(-30 62.5 167.9)">SUPERSEDED BY</text>
<text x="96.2" y="164.5" transform="rotate(-30 96.2 164.5)">TC2079</text>
<text x="102.6" y="177" transform="rotate(-30 102.6 177)">-/4/2015</text>
</g>
<text font-size="7.1" fill="#231f20" x="175.4" y="274.8">TC9892</text>
<g font-size="7" fill="#231f20">
<text x="75.5" y="100.7">Black Spot Program</text>
<text x="112.6" y="248.2">FEDERALLY FUNDED</text>
<text x="109.1" y="256.1">BLACK SPOT PROJECT</text>
</g>
<g font-size="4.2" fill="#231f20">
<text x="108.2" y="25.9">900</text>
<text x="170.6" y="30.8">R100</text>
<text x="50.2" y="37.9">20</text>
<text x="167.8" y="43.3">120</text>
<text x="167.8" y="57.8">170</text>
<text x="50.9" y="65.3">520</text>
<text x="167.8" y="68.6">45</text>
<text x="167.8" y="75.8">100</text>
<text x="167.8" y="89">163</text>
<text x="34.8" y="97.8">1200</text>
<text x="167.8" y="100.1">64*</text>
<text x="167.8" y="104.3">11</text>
<text x="50.9" y="118.8">550</text>
<text x="167.8" y="125">407</text>
<text x="167.8" y="147.1">35</text>
<text x="53.3" y="150.8">90</text>
<text x="167.8" y="154.5">55</text>
<text x="167.8" y="150.3">30*</text>
<text x="50.2" y="156.5">20</text>
<text x="100.6" y="267.2">APPROVED AS OFFICIAL TRAFFIC SIGN</text>
<text x="174.3" y="285.4">A</text>
<text x="180.3" y="285.5">B</text>
<text x="186.1" y="285.5">C</text>
<text x="192.4" y="285.5">D</text>
<text x="198.4" y="285.5">E</text>
</g>
<text font-size="4.1" fill="#000002" x="78.2" y="150.4">www.nationbuildingprogram.gov.au</text>
<g font-size="3.9" fill="#231f20">
<text x="20.9" y="183.8">LEGEND</text>
<text x="70.6" y="183.8">NOTE: * Font is Arial Black.</text>
<text x="27.4" y="190.4">PMS 605</text>
<text x="27.4" y="196.3">PMS 144</text>
<text x="27.4" y="202.2">PMS 313</text>
<text x="27.4" y="208.1">PMS 186</text>
<text x="27.4" y="214">PMS 361</text>
<text x="27.4" y="219.9">PMS 7535</text>
<text x="27.4" y="225.8">PMS 2945</text>
<text x="27.4" y="231.7">Black</text>
</g>
<g font-size="3.5" fill="#231f20">
<text x="15.9" y="266.8">Road Safety and Systems Management Division</text>
<text x="40.4" y="271.1">Road Safety Unit</text>
<text x="16.7" y="280.5">Designed</text>
<text x="42.7" y="280.5">Checked</text>
<text x="69.7" y="280.5">Scale</text>
<text x="98.5" y="281.4">PRINCIPAL ENGINEER</text>
<text x="157" y="276.3">5/10/09</text>
<text x="159" y="281">Date</text>
<text x="17" y="284.8">RH 11/98</text>
<text x="42.8" y="284.8">DJ 10/09</text>
<text x="69.7" y="285">Not to Scale</text>
<text x="98.5" y="284.8">(Traffic Engineering)</text>
</g>
</svg>
